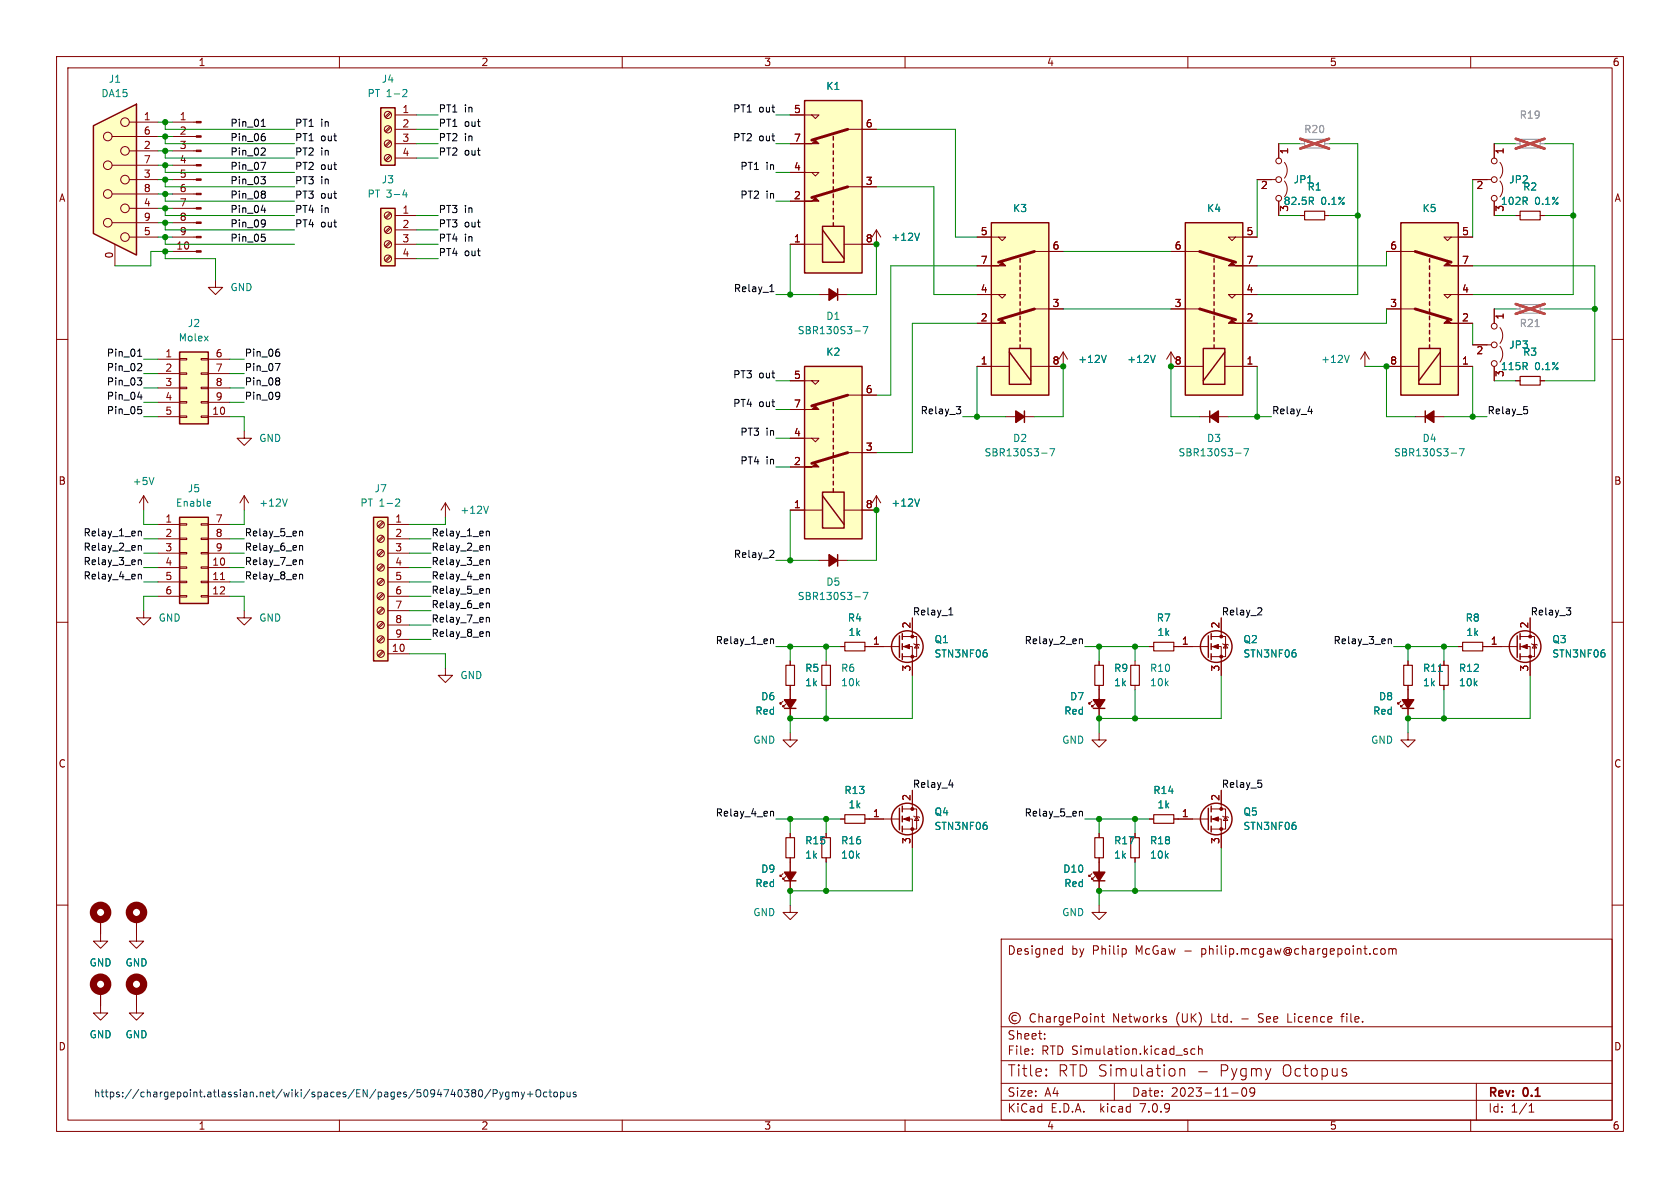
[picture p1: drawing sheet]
<svg xmlns="http://www.w3.org/2000/svg" width="297mm" height="210mm" viewBox="0 0 297 210" stroke-linecap="round" stroke-linejoin="round" font-family="sans-serif">
<g fill="none" stroke="#840000" stroke-width=".18">
<path d="M10 10h277v190h-277zM12 12h273v186h-273zM60 10v2M68.9 19.8l-.8 .9M69.1 20l-.9 .8M110 10v2M160 10v2M210 10v2M260 10v2M30.5 31.8h4.2M30.5 39.4h4.2M30.5 36.8h4.2"/>
<path d="M30.5 34.3h4.2M30.5 29.2h4.2M30.5 26.7h4.2M30.5 24.1h4.2M30.5 21.6h4.2M68.9 27.4l-.8 .9M68.9 24.9l-.8 .8M68.9 22.4l-.8 .8M68.9 37.6l-.8 .8M69.1 27.6l-.9 .8M69.1 25.1l-.9 .8M69.1 22.5l-.9 .9"/>
<path d="M69.1 37.8l-.9 .8M69.8 38.1h3.9M69.8 20.3h3.9M69.8 22.9h3.9M69.8 25.4h3.9M69.8 27.9h3.9M139.7 30.5h5.1l-.7 .6-.6-.6M139.7 20.3h5.1l-.7 .7-.6-.7M139.7 25.4h2.5M139.7 35.6h2.5M149.9 22.9h5M149.9 33h5"/>
<path d="M222.2 31.8h3.4M226.1 25.4v2.5M226.1 35.6v2.5M227.1 28.7a2.26 2.26 0 0 1 0 2.8M227.1 32a2.26 2.26 0 0 1 0 2.8M229.9 38.1h.7M234.2 38.1h.7M260.3 31.8h3.4M264.2 25.4v2.5M264.2 35.6v2.5M265.2 28.7a2.27 2.27 0 0 1 0 2.8M265.2 32a2.27 2.27 0 0 1 0 2.8"/>
<path d="M268 38.1h.7M272.3 38.1h.7M10 60h2M30.5 44.5h4.2M30.5 41.9h4.2M38.1 49.5v1.3h1.3l-1.3 1.3-1.3-1.3h1.3M68.9 45.2l-.8 .9M68.9 42.7l-.8 .8M68.9 40.1l-.8 .9M69.1 45.4l-.9 .8M69.1 42.8l-.9 .9M69.1 40.3l-.9 .8"/>
<path d="M69.8 40.6h3.9M69.8 43.2h3.9M69.8 45.7h3.9M139.7 43.2h5.7M144.8 52.1h5.1M149.2 43.2h5.7M172.7 52.1h5.1l-.6 .6-.7-.6M172.7 41.9h5.1l-.6 .6-.7-.6M172.7 57.2h2.6M172.7 47h2.6M182.9 54.6h5.1M182.9 44.5h5.1"/>
<path d="M207 54.6h5.1M207 44.5h5.1M218.4 52.1l-.6 .6-.6-.6h5M218.4 41.9l-.6 .6-.6-.6h5M219.7 57.2h2.5M219.7 47h2.5M245.1 54.6h5.1M245.1 44.5h5.1M256.5 52.1l-.6 .6-.6-.6h5M256.5 41.9l-.6 .6-.6-.6h5M257.8 57.2h2.5M257.8 47h2.5"/>
<path d="M264.2 54.6v2.6M265.2 57.9a2.27 2.27 0 0 1 0 2.8M285 60h2M27.9 73.7h3.8M27.9 63.5h3.8M27.9 66h3.8M27.9 68.6h3.8M27.9 71.1h3.8M31.7 73.5h1.3v.3h-1.3zM31.7 71h1.3v.2h-1.3zM31.7 68.5h1.3v.2h-1.3zM31.7 65.9h1.3v.3h-1.3z"/>
<path d="M31.7 63.4h1.3v.2h-1.3zM35.6 73.5h1.2v.3h-1.2zM35.6 71h1.2v.2h-1.2zM35.6 68.5h1.2v.2h-1.2zM35.6 65.9h1.2v.3h-1.2zM35.6 63.4h1.2v.2h-1.2zM36.8 73.7h3.8M36.8 63.5h3.8M36.8 66h3.8M36.8 68.6h3.8M36.8 71.1h3.8M43.2 76.2v1.3h1.2l-1.2 1.2-1.3-1.2h1.3"/>
<path d="M139.7 77.5h5.1l-.7 .6-.6-.6M139.7 67.3h5.1l-.7 .6-.6-.6M139.7 72.4h2.5M149.9 69.9h5M172.7 64.8h5.7M177.8 73.7h5.1M188 62.2v2.6h-5.8M188 62.2l.7 1.3M188 62.2l-.8 1.3M207 62.2l.8 1.3M207 62.2v2.6h5.7M207 62.2l-.8 1.3"/>
<path d="M212.1 73.7h5.1M216.5 64.8h5.7M241.3 62.2l-.8 1.3M241.3 62.2v2.6M241.3 62.2l.8 1.3M245.1 64.8h5.7M250.2 73.7h5.1M254.6 64.8h5.7M260.3 61h3.4M264.2 64.8v2.5M265.2 61.2a2.27 2.27 0 0 1 0 2.8M268 67.3h.7"/>
<path d="M272.3 67.3h.7M25.4 87.6l-.8 1.3M25.4 87.6v2.6M25.4 87.6l.8 1.3M27.9 92.7h3.8M27.9 95.3h3.8M27.9 97.8h3.8M31.7 97.7h1.3v.2h-1.3zM31.7 95.1h1.3v.3h-1.3zM31.7 92.6h1.3v.2h-1.3zM35.6 97.7h1.2v.2h-1.2zM35.6 95.1h1.2v.3h-1.2z"/>
<path d="M35.6 92.6h1.2v.2h-1.2zM36.8 92.7h3.8M36.8 95.3h3.8M36.8 97.8h3.8M43.2 87.6l.7 1.3M43.2 87.6v2.6M43.2 87.6l-.8 1.3M67.7 99.8l-.9 .9M67.7 97.3l-.9 .8M67.7 94.7l-.9 .9M67.7 92.2l-.9 .8M67.8 100l-.8 .8"/>
<path d="M67.8 97.5l-.8 .8M67.8 94.9l-.8 .9M67.8 92.4l-.8 .8M68.6 92.7h3.8M68.6 95.3h3.8M68.6 97.8h3.8M78.7 88.9l.8 1.3M78.7 88.9v2.5M78.7 88.9l-.7 1.3M139.7 90.2h5.7M139.7 82.6h2.5M144.8 99.1h5.1"/>
<path d="M149.9 80h5M154.9 87.6l.8 1.3M154.9 87.6v2.6h-5.7M154.9 87.6l-.7 1.3M10 110h2M25.4 108v1.2h1.3l-1.3 1.3-1.3-1.3h1.3M27.9 100.3h3.8M27.9 102.9h3.8M27.9 105.4h3.8M31.7 105.3h1.3v.2h-1.3zM31.7 102.7h1.3v.3h-1.3zM31.7 100.2h1.3v.3h-1.3z"/>
<path d="M35.6 105.3h1.2v.2h-1.2zM35.6 102.7h1.2v.3h-1.2zM35.6 100.2h1.2v.3h-1.2zM36.8 100.3h3.8M36.8 102.9h3.8M36.8 105.4h3.8M39 102.5h.7M43.2 108v1.2h1.2l-1.2 1.3-1.3-1.3h1.3M67.7 115.1l-.9 .8M67.7 112.5l-.9 .9M67.7 110l-.9 .8M67.7 107.4l-.9 .9"/>
<path d="M67.7 104.9l-.9 .8M67.7 102.4l-.9 .8M67.8 115.2l-.8 .9M67.8 112.7l-.8 .8M67.8 110.2l-.8 .8M67.8 107.6l-.8 .9M67.8 105.1l-.8 .8M67.8 102.5l-.8 .9M68.6 100.3h3.8M68.6 102.9h3.8M68.6 105.4h3.8M68.6 115.6h3.8"/>
<path d="M68.6 108h3.8M68.6 110.5h3.8M68.6 113h3.8M78.7 118.1v1.3h1.3l-1.3 1.3-1.2-1.3h1.2M139.7 116.8v.8M146 116.8v.8M148.6 114.3h.8M152.9 114.3h6.1M159.5 114.3h1.8v5.1M159.5 112.5h2.6v3.6h-2.6M161.3 109.2v3.3M161.5 113.8l.2 .1h.7l.2 .1"/>
<path d="M162.1 113.9l.3 .7h-.7zM194.3 116.8v.8M200.7 116.8v.8M203.2 114.3h.8M207.5 114.3h6.1M214.1 114.3h1.8v5.1M214.1 112.5h2.6v3.6h-2.6M215.9 109.2v3.3M216.2 113.8l.1 .1h.7l.2 .1M216.7 113.9l.3 .7h-.7zM248.9 116.8v.8M255.3 116.8v.8"/>
<path d="M257.8 114.3h.8M262.1 114.3h6.1M268.7 114.3h1.8v5.1M268.7 112.5h2.6v3.6h-2.6M270.5 109.2v3.3M270.8 113.8l.1 .1h.8l.1 .1M271.3 113.9l.4 .7h-.8zM285 110h2M138.4 124l-.5 .5v-.3v.3h.3M138.9 124.5l-.5 .5v-.3v.3h.3M139.7 129.5v1.3h1.3l-1.3 1.3-1.3-1.3h1.3M139.7 121.2v5.8"/>
<path d="M146 121.2v.7M161.3 139.7v3.3M193 124l-.5 .5v-.3v.3h.3M193.5 124.5l-.5 .5v-.3v.3h.3M194.3 129.5v1.3h1.3l-1.3 1.3-1.3-1.3h1.3M194.3 121.2v5.8M200.7 121.2v.7M215.9 139.7v3.3M247.6 124l-.5 .5v-.3v.3h.3M248.2 124.5l-.6 .5v-.3v.3h.3M248.9 129.5v1.3h1.3l-1.3 1.3-1.3-1.3h1.3M248.9 121.2v5.8"/>
<path d="M255.3 121.2v.7M10 160h2M138.4 154.4l-.5 .5v-.2v.2h.3M138.9 154.9l-.5 .5v-.2v.2h.3M139.7 147.3v.8M139.7 151.6v5.9M146 147.3v.8M146 151.6v.8M148.6 144.8h.8M152.9 144.8h6.1M159.5 144.8h1.8v5.1M159.5 143h2.6v3.6h-2.6"/>
<path d="M161.5 144.3l.2 .1h.7l.2 .1M162.1 144.4l.3 .6h-.7zM193 154.4l-.5 .5v-.2v.2h.3M193.5 154.9l-.5 .5v-.2v.2h.3M194.3 147.3v.8M194.3 151.6v5.9M200.7 147.3v.8M200.7 151.6v.8M203.2 144.8h.8M207.5 144.8h6.1M214.1 144.8h1.8v5.1M214.1 143h2.6v3.6h-2.6"/>
<path d="M216.2 144.3l.1 .1h.7l.2 .1M216.7 144.4l.3 .6h-.7zM285 160h2M17.8 162.6v3.8h1.2l-1.2 1.2-1.3-1.2h1.3M17.8 175.3v3.8h1.2l-1.2 1.2-1.3-1.2h1.3M24.1 162.6v3.8h1.3l-1.3 1.2-1.2-1.2h1.2M24.1 175.3v3.8h1.3l-1.3 1.2-1.2-1.2h1.2M139.7 160v1.3h1.3l-1.3 1.3-1.3-1.3h1.3M177 166h108v32h-108zM179.7 179.6a.52 .52 0 0 0-.8 .4 .52 .52 0 0 0 .8 .4M183 179.3a.6 .6 0 0 0-.7 0 .6 .6 0 0 0-.2 .8 .56 .56 0 0 0 .3 .5 .56 .56 0 0 0 .6 0M183.7 179.2v1.5"/>
<path d="M183.7 179.8l.2-.1 .3 .1 .1 .9M185 179.8h.6l.1 .9M186.4 179.7v1M186.8 179.7l-.3 .1-.1 .2M187.4 167.7l.4 .1M187.8 167.2v1.5M187.8 168.6l-.4 .1M188 179.8l-.5-.1-.3 .3v.4l.2 .2h.6M188 179.7v1.2l-.3 .3-.4-.1M190 180l.7-.1 .1-.2-.1-.4-.2-.1h-.5v1.5M191.5 179.8l.4-.1 .3 .3v.4l-.3 .3-.4-.1-.1-.2v-.4zM192.8 179.2v.1"/>
<path d="M192.8 179.7v1M193.5 179.8l.2-.1 .4 .1 .1 .9M193.5 179.7v1M194.3 160v1.3h1.3l-1.3 1.3-1.3-1.3h1.3M194.7 179.7h.5M194.9 179.2v1.3l.3 .2M198.8 167.7l.3 .3v.4l-.3 .3M206 179.7l.2 .1M227.7 179.2v1.5h.7M237 179.7h.6M237.5 179.2l-.3 .2v1.3M243 168.6h.5"/>
<path d="M243 167.8h.5M244.2 167.8l.4-.1 .3 .3v.4l-.3 .3-.4-.1-.1-.2v-.4zM245.5 167.8l.5-.1 .2 .2M245.5 167.7v1M246.2 167.9l.2-.2 .3 .1 .1 .9M246.2 167.9v.8M60 198v2M110 198v2M160 198v2M177 194.5h108M177 191.5h108M177 187.5h108"/>
<path d="M177 181.5h108M182.5 186.3v.1M182.5 185.5v.1M184.7 183.6v.1M184.7 182.8v.1M185 190l.1 .1-.1 .1M185 190l-.1 .1 .1 .1M185 189v.2M185 190v.2M185 189l.1 .1-.1 .1M185 189l-.1 .1 .1 .1M185.7 180.1h-.5a.29 .29 0 0 0-.2 .3 .29 .29 0 0 0 .2 .3l.5-.1"/>
<path d="M188.6 180.2l.7-.1-.1-.3-.4-.1-.2 .2 .1 .7h.5M197 191.5v3M206 180.2l.2 .2-.2 .3M208.6 188.9v1.3M208.6 189.1a.5 .5 0 0 1 .8 .1v1M209.7 185.9l.3 .2-.3 .3M209.7 185.4l.2 .1M210 198v2M211.2 185.5l-.4-.1-.3 .3v.4l.2 .2h.5M211.9 185.5l.2-.1 .4 .1v.9M211.9 184.9v1.5M211.9 189.5h1.5"/>
<path d="M217.7 193.2h1.2M219.7 192.4l.2-.1a.81 .81 0 0 1 .6 .6 .81 .81 0 0 1-.3 .8l-.2 .1a.81 .81 0 0 1-.3-1.4zM221.8 192.9l-.3 .3h-.3l-.2-.3 .1-.5 .4-.1 .2 .1a.99 .99 0 0 1-.3 1.4h-.3M237.8 189.6l.3 .2-.1 .3-.2 .1M237.8 188.9l.2 .1M260 198v2M261 191.5v6.5M270.3 196.6h.9M270.3 195.5l.4-.4v1.5"/>
<circle cx="68.6" cy="22.9" r=".63"/>
<circle cx="68.6" cy="20.3" r=".63"/>
<circle cx="68.6" cy="38.1" r=".63"/>
<circle cx="68.6" cy="25.4" r=".63"/>
<circle cx="68.6" cy="27.9" r=".63"/>
<circle cx="226.1" cy="28.4" r=".51"/>
<circle cx="226.1" cy="35.1" r=".51"/>
<circle cx="226.1" cy="31.8" r=".51"/>
<circle cx="264.2" cy="28.4" r=".51"/>
<circle cx="264.2" cy="35.1" r=".51"/>
<circle cx="264.2" cy="31.8" r=".51"/>
<circle cx="68.6" cy="43.2" r=".63"/>
<circle cx="68.6" cy="45.7" r=".63"/>
<circle cx="68.6" cy="40.6" r=".63"/>
<circle cx="264.2" cy="57.7" r=".51"/>
<circle cx="264.2" cy="61" r=".51"/>
<circle cx="264.2" cy="64.3" r=".51"/>
<circle cx="67.3" cy="92.7" r=".63"/>
<circle cx="67.3" cy="97.8" r=".63"/>
<circle cx="67.3" cy="95.2" r=".63"/>
<circle cx="67.3" cy="113" r=".63"/>
<circle cx="67.3" cy="107.9" r=".63"/>
<circle cx="67.3" cy="110.5" r=".63"/>
<circle cx="67.3" cy="115.6" r=".63"/>
<circle cx="67.3" cy="102.9" r=".63"/>
<circle cx="67.3" cy="105.4" r=".63"/>
<circle cx="67.3" cy="100.3" r=".63"/>
<circle cx="179.4" cy="180" r="1"/>
</g>
<g fill="none" stroke="#840000" stroke-width=".25">
<path d="M67.3 19.1h2.5v10.1h-2.5zM142.2 17.8h10.2v30.5h-10.2zM67.3 36.8h2.5v10.2h-2.5zM147.3 24.1v.7M147.3 25.4v.6M147.3 26.7v.6M147.3 27.9v.7M147.3 29.2v.6M147.3 30.5v.6M147.3 31.8v.6M147.3 33v.7M147.3 34.3v.6"/>
<path d="M147.3 35.6v.6M147.3 36.8v.7M147.3 38.1v.6M147.3 39.4v.6M175.3 39.4h10.1v30.5h-10.1zM209.5 39.4h10.2v30.5h-10.2zM247.6 39.4h10.2v30.5h-10.2zM145.4 40h3.8v6.4h-3.8zM145.4 40.6l3.8 5.1M148.1 51.1v2M180.3 45.7v.7M180.3 47v.6"/>
<path d="M180.3 48.3v.6M180.3 49.5v.7M180.3 50.8v.6M180.3 52.1v.6M180.3 53.3v.7M180.3 54.6v.6M180.3 55.9v.6M180.3 57.2v.6M180.3 58.4v.7M180.3 59.7v.6M214.6 45.7v.7M214.6 47v.6"/>
<path d="M214.6 48.3v.6M214.6 49.5v.7M214.6 50.8v.6M214.6 52.1v.6M214.6 53.3v.7M214.6 54.6v.6M214.6 55.9v.6M214.6 57.2v.6M214.6 58.4v.7M214.6 59.7v.6M252.7 45.7v.7M252.7 47v.6"/>
<path d="M252.7 48.3v.6M252.7 49.5v.7M252.7 50.8v.6M252.7 52.1v.6M252.7 53.3v.7M252.7 54.6v.6M252.7 55.9v.6M252.7 57.2v.6M252.7 58.4v.7M252.7 59.7v.6M31.7 62.2h5.1v12.7h-5.1zM142.2 64.8h10.2v30.5h-10.2z"/>
<path d="M147.3 71.1v.7M147.3 72.4v.6M147.3 73.7v.6M147.3 74.9v.7M147.3 76.2v.6M147.3 77.5v.6M147.3 78.7v.7M178.4 61.6h3.8v6.3h-3.8zM178.4 62.2l3.8 5.1M180.3 61v.6M181.1 72.6v2.1M212.7 61.6h3.8v6.3h-3.8z"/>
<path d="M213.9 72.6v2.1M214.6 61v.6M216.5 62.2l-3.8 5.1M250.8 61.6h3.8v6.3h-3.8zM252 72.6v2.1M252.7 61v.6M254.6 62.2l-3.8 5.1M31.7 91.4h5.1v15.3h-5.1zM66 91.4h2.6v25.4h-2.6zM145.4 87h3.8v6.3h-3.8zM145.4 87.6l3.8 5.1M147.3 80v.6"/>
<path d="M147.3 81.3v.6M147.3 82.6v.6M147.3 83.8v.7M147.3 85.1v.6M147.3 86.4v.6M148.1 98v2.1M159 112.4v3.8M159.5 112v1M159.5 113.8v1M159.5 115.6v1M213.6 112.4v3.8M214.1 112v1"/>
<path d="M214.1 113.8v1M214.1 115.6v1M268.2 112.4v3.8M268.7 112v1M268.7 113.8v1M268.7 115.6v1M138.7 125.2h2M193.3 125.2h2M247.9 125.2h2M138.7 155.7h2M159 142.9v3.8M159.5 142.5v1"/>
<path d="M159.5 144.3v1M159.5 146.1v1M193.3 155.7h2M213.6 142.9v3.8M214.1 142.5v1M214.1 144.3v1M214.1 146.1v1"/>
<circle cx="160.4" cy="114.3" r="2.79"/>
<circle cx="215" cy="114.3" r="2.79"/>
<circle cx="269.6" cy="114.3" r="2.79"/>
<circle cx="160.4" cy="144.8" r="2.79"/>
<circle cx="215" cy="144.8" r="2.79"/>
</g>
<g fill="#840000" stroke="#840000" stroke-width=".25">
<path d="M146.6 98l1.5 1.1-1.5 1z"/>
<path d="M138.7 123.7h2l-1 1.5z"/>
<path d="M252 73.7l1.5-1.1v2.1z"/>
<path d="M247.9 123.7h2l-1 1.5z"/>
<path d="M193.3 154.2h2l-1 1.5z"/>
<path d="M193.3 123.7h2l-1 1.5z"/>
<path d="M213.9 73.7l1.5-1.1v2.1z"/>
<path d="M179.6 72.6l1.5 1.1-1.5 1z"/>
<path d="M138.7 154.2h2l-1 1.5z"/>
<path d="M146.6 51.1l1.5 1-1.5 1z"/>
</g>
<g fill="none" stroke="#008484" stroke-width=".18">
<path d="M71.3 15.9l.4-.1 .2 .4-.7 .9h.7M71.5 33.5l-.3 .9h.8M71.8 34v.9M231.8 35.5l.4 .6M232.1 34.9l.1 .2-.1 .4M151.1 58.5h1M152.6 57.7h.8l-.5 1.3M185.6 79.3h.8l-.5 1.3M195.6 62.8l-.5 1.3M204.2 62.8l-.4 1.3M219.9 79.3h.8l-.5 1.3M238.5 62.8l-.4 1.3"/>
<path d="M258 79.3h.8l-.5 1.3M27.2 84.4l-.4 1.3M37 88.6l.2 .3-.6 .2M37.2 89.4l-.2 .1M50.8 88.2l-.4 1.3M70 88.3l.4-.1 .3 .4-.8 .9h.8M86.4 89.5l-.5 1.2M162.6 88.2l-.5 1.3M184.1 80.1h1M218.4 80.1h1M256.5 80.1h1M151.1 105.5h1"/>
<path d="M152.6 104.7h.8l-.5 1.3M174.5 115.5v.5M229.1 115.5v.5M254.3 118.7h.7M283.7 115.5v.5M174.5 146v.5M229.1 146v.5"/>
</g>
<g fill="#ffffc2" stroke="#ffffc2" stroke-width=".18">
<path d="M31.7 91.4h5.1v15.3h-5.1z"/>
<path d="M66 91.4h2.6v25.4h-2.6z"/>
<path d="M67.3 19.1h2.5v10.1h-2.5z"/>
<path d="M209.5 39.4h10.2v30.5h-10.2z"/>
<path d="M67.3 36.8h2.5v10.2h-2.5z"/>
<path d="M142.2 17.8h10.2v30.5h-10.2z"/>
<path d="M31.7 62.2h5.1v12.7h-5.1z"/>
<path d="M247.6 39.4h10.2v30.5h-10.2z"/>
<path d="M175.3 39.4h10.1v30.5h-10.1z"/>
<path d="M142.2 64.8h10.2v30.5h-10.2z"/>
</g>
<g fill="none" stroke="#840000" stroke-width=".2">
<path d="M230.6 37.3h3.6v1.6h-3.6zM268.7 37.3h3.6v1.6h-3.6zM268.7 66.5h3.6v1.6h-3.6zM138.9 117.6h1.6v3.6h-1.6zM145.3 117.6h1.5v3.6h-1.5zM149.4 113.5h3.5v1.6h-3.5zM193.5 117.6h1.6v3.6h-1.6zM199.9 117.6h1.5v3.6h-1.5zM204 113.5h3.5v1.6h-3.5zM248.2 117.6h1.5v3.6h-1.5zM254.5 117.6h1.5v3.6h-1.5zM258.6 113.5h3.5v1.6h-3.5z"/>
<path d="M138.9 148.1h1.6v3.5h-1.6zM145.3 148.1h1.5v3.5h-1.5zM149.4 144h3.5v1.5h-3.5zM193.5 148.1h1.6v3.5h-1.6zM199.9 148.1h1.5v3.5h-1.5zM204 144h3.5v1.5h-3.5z"/>
</g>
<path d="M230.6 24.6h3.6v1.6h-3.6zM268.7 24.6h3.6v1.6h-3.6zM268.7 53.8h3.6v1.6h-3.6z" fill="none" stroke="#a1a1a1" stroke-width=".2"/>
<path d="M229.9 25.4h.7M234.2 25.4h.7M268 25.4h.7M272.3 25.4h.7M268 54.6h.7M271.4 57.7h.7M272.3 54.6h.7" fill="none" stroke="#a1a1a1" stroke-width=".18"/>
<path d="M229.9 24.5l5 1.8M234.9 24.5l-5 1.8M268 24.5l5 1.8M273 24.5l-5 1.8M268 53.7l5 1.8M273 53.7l-5 1.8" fill="none" stroke="#eb3a3d" stroke-width=".46"/>
<path d="M149.9 33l-6.4 1.9M149.9 22.9l-6.4 1.9M182.9 54.6l-6.4 1.9M182.9 44.5l-6.4 1.9M212.1 54.6l6.3 1.9M212.1 44.5l6.3 1.9M250.2 54.6l6.3 1.9M250.2 44.5l6.3 1.9M149.9 69.9l-6.4 1.9M149.9 80l-6.4 1.9" fill="none" stroke="#840000" stroke-width=".51"/>
<g fill="#840000" stroke="#840000" stroke-width=".18">
<path d="M217.2 57.2l.6-.7 .6 .7h1.3z"/>
<path d="M217.2 47l.6-.6 .6 .6h1.3z"/>
<path d="M34.7 44.3h.9v.3h-.9z"/>
<path d="M34.7 41.8h.9v.2h-.9z"/>
<path d="M34.7 39.2h.9v.3h-.9z"/>
<path d="M34.7 36.7h.9v.3h-.9z"/>
<path d="M34.7 34.2h.9v.2h-.9z"/>
<path d="M34.7 31.6h.9v.3h-.9z"/>
<path d="M34.7 29.1h.9v.2h-.9z"/>
<path d="M34.7 26.5h.9v.3h-.9z"/>
<path d="M34.7 24h.9v.3h-.9z"/>
<path d="M34.7 21.5h.9v.2h-.9z"/>
<path d="M214.4 144.8l1-.4v.8z"/>
<path d="M142.2 35.6h1.3l.6-.7 .7 .7z"/>
<path d="M142.2 25.4h1.3l.6-.6 .7 .6z"/>
<path d="M255.3 57.2l.6-.7 .6 .7h1.3z"/>
<path d="M255.3 47l.6-.6 .6 .6h1.3z"/>
<path d="M159.8 144.8l1-.4v.8z"/>
<path d="M159.8 114.3l1-.4v.8z"/>
<path d="M269 114.3l1-.4v.8z"/>
<path d="M214.4 114.3l1-.4v.8z"/>
<path d="M175.3 57.2h1.2l.7-.7 .6 .7z"/>
<path d="M175.3 47h1.2l.7-.6 .6 .6z"/>
<path d="M142.2 82.6h1.3l.6-.7 .7 .7z"/>
<path d="M142.2 72.4h1.3l.6-.6 .7 .6z"/>
<circle cx="215.9" cy="146.6" r=".25"/>
<circle cx="215.9" cy="143" r=".25"/>
<circle cx="161.3" cy="146.6" r=".25"/>
<circle cx="161.3" cy="143" r=".25"/>
<circle cx="161.3" cy="116.1" r=".25"/>
<circle cx="161.3" cy="112.5" r=".25"/>
<circle cx="270.5" cy="116.1" r=".25"/>
<circle cx="270.5" cy="112.5" r=".25"/>
<circle cx="215.9" cy="116.1" r=".25"/>
<circle cx="215.9" cy="112.5" r=".25"/>
</g>
<g fill="none" stroke="#840000" stroke-width="1.3">
<circle cx="17.8" cy="174" r="1.27"/>
<circle cx="17.8" cy="161.3" r="1.27"/>
<circle cx="24.1" cy="161.3" r="1.27"/>
<circle cx="24.1" cy="174" r="1.27"/>
</g>
<path d="M16.5 22.2l7.6-3.8v26.7l-7.6-3.8z" fill="#ffffc2"/>
<g fill="none" stroke="#840000" stroke-width=".18">
<path d="M19.8 39.4h8.1M19.8 34.3h8.1M19.8 29.2h8.1M19.8 24.1h8.1M22.9 36.8h5M22.9 31.8h5M22.9 26.7h5M22.9 21.6h5M139.7 35.6h2.5M139.7 30.5h2.5M139.7 20.3h2.5M139.7 25.4h2.5"/>
<path d="M152.4 33h2.5M152.4 22.9h2.5M222.2 31.8h2.6M226.1 25.4v2.5M226.1 35.6v2.5M229.9 38.1h.7M234.2 38.1h.7M260.3 31.8h2.6M264.2 25.4v2.5M264.2 35.6v2.5M268 38.1h.7M272.3 38.1h.7"/>
<path d="M20.3 43.2v3.8M22.9 41.9h5M139.7 43.2h2.5M154.9 40.6l.8 1.3M154.9 40.6v2.6h-2.5M154.9 40.6l-.7 1.3M172.7 41.9h2.6M172.7 57.2h2.6M172.7 52.1h2.6M172.7 47h2.6M185.4 54.6h2.6M185.4 44.5h2.6"/>
<path d="M207 54.6h2.5M207 44.5h2.5M219.7 41.9h2.5M219.7 57.2h2.5M219.7 52.1h2.5M219.7 47h2.5M245.1 54.6h2.5M245.1 44.5h2.5M257.8 41.9h2.5M257.8 57.2h2.5M257.8 52.1h2.5M257.8 47h2.5"/>
<path d="M264.2 54.6v2.6M139.7 77.5h2.5M139.7 67.3h2.5M139.7 72.4h2.5M152.4 69.9h2.5M172.7 64.8h2.6M185.4 64.8h2.6M207 64.8h2.5M219.7 64.8h2.5M245.1 64.8h2.5M257.8 64.8h2.5M260.3 61h2.6"/>
<path d="M264.2 64.8v2.5M268 67.3h.7M272.3 67.3h.7M139.7 90.2h2.5M139.7 82.6h2.5M152.4 90.2h2.5M152.4 80h2.5M139.7 116.8v.8M148.6 114.3h.8M152.9 114.3h3.3M161.3 109.2v2.6M161.3 116.8v2.6"/>
<path d="M194.3 116.8v.8M203.2 114.3h.8M207.5 114.3h3.3M215.9 109.2v2.6M215.9 116.8v2.6M248.9 116.8v.8M255.3 116.8v.8M257.8 114.3h.8M262.1 114.3h3.3M270.5 109.2v2.6M270.5 116.8v2.6M139.7 121.2v2.5"/>
<path d="M139.7 125.2v1.8M161.3 139.7v2.5M194.3 121.2v2.5M194.3 125.2v1.8M215.9 139.7v2.5M248.9 121.2v2.5M248.9 125.2v1.8M255.3 121.2v.7M139.7 147.3v.8M139.7 151.6v2.6M139.7 155.7v1.8M146 147.3v.8"/>
<path d="M146 151.6v.8M148.6 144.8h.8M152.9 144.8h3.3M161.3 147.3v2.6M194.3 147.3v.8M194.3 151.6v2.6M194.3 155.7v1.8M200.7 147.3v.8M200.7 151.6v.8M203.2 144.8h.8M207.5 144.8h3.3M215.9 147.3v2.6"/>
<path d="M17.8 162.6v2.5M17.8 175.3v2.5M24.1 162.6v2.5M24.1 175.3v2.5"/>
<circle cx="19" cy="29.2" r=".76"/>
<circle cx="19" cy="24.1" r=".76"/>
<circle cx="19" cy="34.3" r=".76"/>
<circle cx="19" cy="39.4" r=".76"/>
<circle cx="22.1" cy="31.7" r=".76"/>
<circle cx="22.1" cy="21.6" r=".76"/>
<circle cx="22.1" cy="26.7" r=".76"/>
<circle cx="22.1" cy="36.8" r=".76"/>
<circle cx="22.1" cy="41.9" r=".76"/>
</g>
<path d="M16.5 22.2l7.6-3.8v26.7l-7.6-3.8z" fill="none" stroke="#840000" stroke-width=".25"/>
<path d="M231.8 35.5l.4 .6M232.1 34.9l.1 .2-.1 .4M162.6 41.2l-.5 1.3M195.6 62.8l-.5 1.3M204.2 62.8l-.4 1.3M162.6 88.2l-.5 1.3M174.5 115.5v.5M229.1 115.5v.5M254.3 118.7h.7M283.7 115.5v.5M174.5 146v.5M229.1 146v.5" fill="none" stroke="#008484" stroke-width=".18"/>
<g fill="none" stroke="#000" stroke-width=".18">
<path d="M46.1 31.2h.8l-.4 .5M46.1 28.7h.9l-.6 1.3M46.2 22.3h.7M46.2 37.2h.8M46.3 21.4l.2-.3v1.2M46.5 23.6h.3M46.7 31.7l.2 .3v.3l-.2 .2M46.7 24.1l.2 .2v.3l-.2 .3M46.7 26.2l.2 .2-.1 .3-.7 .7h.8M46.7 33.8l.2 .2-.2 .3 .2 .3v.2l-.2 .2M46.7 38.9l.1 .1a1.03 1.03 0 0 1-.1 1.1M46.8 36.7v.9"/>
<path d="M46.9 39.4l-.2 .2M46.2 41.4h.6M46.7 41.9l.2 .2v.3l-.2 .3M136.1 51.6h.7M136.3 50.5l.2-.2v1.3M24.3 66.8h.8l-.5 .5M24.3 63h.8M24.3 70.2h.8M24.4 71.9h.6M24.5 62l.2-.3v1.3M24.8 64.3l.3 .2-.1 .3-.7 .7h.8M24.8 67.3l.3 .2v.3l-.3 .3"/>
<path d="M24.8 72.4l.3 .2v.3l-.3 .2M24.9 69.8v.8M48.7 64.3h.8l-.5 1.2M49.1 61.7h.2M49.2 66.8l.2 .2-.2 .3 .2 .3v.2l-.2 .3M49.2 62.2l.2 .2v.3l-.2 .3M49.2 69.3l.2 .2a1.03 1.03 0 0 1-.2 1M49.4 69.9l-.2 .2M169.1 71.9h.7l-.4 .5M169.6 72.4l.2 .2v.3l-.2 .2M231.2 72.7h.8M231.8 72.3v.8"/>
<path d="M269.4 71.9h.6M269.8 72.4l.3 .2v.3l-.3 .2M24.5 96.5h.4l.1 .8M24.5 94h.4l.1 .7M24.5 99h.4l.1 .8M53 96.5h.4l.1 .8M53 94h.4l.1 .7M53 99h.4l.1 .8M86 96.5h.5v.8M86 94h.5v.7M86 99h.5v.8M136.6 97.3l.2 .2v.3l-.8 .7h.8"/>
<path d="M24.5 101.6h.4l.1 .8M53 101.6h.4l.1 .8M86 104.1h.5v.8M86 101.6h.5v.8M86 106.7h.5v.7M86 109.2h.5v.8M86 111.7h.5v.8M136.3 113h.4l.1 .8M167.7 108.7h.8M168 107.6l.1-.2v1.3M190.9 113h.4l.1 .8M222.8 107.4l.3 .3-.1 .3-.7 .7h.8"/>
<path d="M245.5 113h.4l.1 .8M276.9 107.4h.8l-.4 .5M277.4 107.9l.3 .3v.3l-.3 .2M167.7 138.8h.8M168.3 138.3v.9M222.4 137.9h.6M222.8 138.4l.3 .2v.3l-.3 .3M136.3 143.5h.4l.1 .8M190.9 143.5h.4l.1 .8"/>
</g>
<g fill="none" stroke="#0000c2" stroke-width=".18">
<path d="M83.6 192.6h.3l.2 .3-.2 .3M83.6 193.2h.3M83.9 193.2l.1 .1 .1 .4-.1 .1-.4 .1M84.7 192.7l.2-.1a.68 .68 0 0 1 .4 .7 .68 .68 0 0 1-.4 .6l-.2-.1-.1-.4zM86.8 192.6l-1.1 1.6M87.2 193.3l.6-.1 .1-.2v-.3l-.7-.1v1.3M88.3 193l.3 .9M88.6 193.9l-.3 .4M88.9 193l-.3 .9M90 193.1l-.4-.1-.2 .3 .1 .5h.5M90 193v1.1l-.3 .2h-.3M90.6 193.2l.3-.2 .2 .2"/>
<path d="M90.6 193v.9M91.1 193.2l.2-.2 .3 .1 .1 .8M91.1 193.2v.7M92.1 193l.3 .9M92.4 193.9l-.3 .4M92.7 193l-.3 .9M93.2 193.4h1M93.7 192.9v1M94.9 192.7l.1-.1a.43 .43 0 0 1 .6 .4v.5a.42 .42 0 0 1-.4 .4 .42 .42 0 0 1-.5-.4v-.5zM96.7 193.1l-.4-.1-.2 .3 .1 .5h.5M97 193h.5M97.2 192.6v1.1l.3 .2"/>
<path d="M98 193.1l.3-.1 .3 .3v.4l-.3 .2-.3-.1-.1-.1zM99.1 193.1l.4-.1 .2 .3-.1 .5h-.5M99.1 193v1.3M100.2 193l.1 .8 .3 .1 .2-.1M100.8 193v.9M101.8 193.1l-.3-.1-.2 .2 .1 .2 .4 .1v.3h-.5"/>
</g>
<g fill="none" stroke="#008400" stroke-width=".18">
<path d="M27.9 39.4h2.6M27.9 31.8h2.6M27.9 29.2h2.6M27.9 26.7h2.6M27.9 34.3h2.6M27.9 36.8h2.6M27.9 24.1h2.6M27.9 21.6h2.6M29.2 21.6v1.3h22.9M29.2 24.1v1.3h22.9M29.2 26.7v1.2h22.9M29.2 29.2v1.3h22.9"/>
<path d="M29.2 31.8v1.2h22.9M29.2 34.3v1.3h22.9M29.2 36.8v1.3h22.9M29.2 39.4v1.2h22.9M73.7 20.3h3.8M73.7 25.4h3.8M73.7 22.9h3.8M73.7 38.1h3.8M73.7 27.9h3.8M137.2 20.3h2.5M137.2 30.5h2.5M137.2 25.4h2.5"/>
<path d="M137.2 35.6h2.5M154.9 33h10.2v19.1h7.6M154.9 22.9h14v19h3.8M222.2 31.8v10.1M226.1 25.4h3.8M226.1 38.1h3.8M234.9 25.4h5.1v26.7h-17.8M234.9 38.1h5.1M260.3 31.8v10.1M264.2 25.4h3.8M264.2 38.1h3.8M273 25.4h5.1v26.7h-17.8"/>
<path d="M273 38.1h5.1M27.9 41.9h2.6M29.2 41.9v1.3h22.9M29.2 44.5v1.2h8.9v3.8M30.5 44.5h-3.8v2.5h-6.4M73.7 40.6h3.8M73.7 43.2h3.8M73.7 45.7h3.8M137.2 52.1h7.6M139.7 43.2v8.9M154.9 43.2v8.9h-5M172.7 57.2h-11.4v22.8h-6.4"/>
<path d="M172.7 47h-15.2v22.9h-2.6M188 44.5h19M188 54.6h19M245.1 44.5v2.5h-22.9M245.1 54.6v2.6h-22.9M260.3 57.2v3.8M260.3 47h21.6v20.3h-8.9M264.2 54.6h3.8M273 54.6h8.9M25.4 73.7h2.5M25.4 63.5h2.5M25.4 66h2.5"/>
<path d="M25.4 68.6h2.5M25.4 71.1h2.5M40.6 73.7h2.6v2.5M40.6 63.5h2.6M40.6 66h2.6M40.6 68.6h2.6M40.6 71.1h2.6M137.2 77.5h2.5M137.2 72.4h2.5M137.2 67.3h2.5M170.2 73.7h7.6M172.7 64.8v8.9"/>
<path d="M188 64.8v8.9h-5.1M207 64.8v8.9h5.1M217.2 73.7h7.6M222.2 64.8v8.9M241.3 64.8h3.8v8.9h5.1M255.3 73.7h7.6M260.3 64.8v8.9M264.2 67.3h3.8M25.4 90.2v2.5h2.5M25.4 97.8h2.5M25.4 95.3h2.5M40.6 97.8h2.6"/>
<path d="M40.6 95.3h2.6M43.2 90.2v2.5h-2.6M72.4 97.8h3.8M72.4 95.3h3.8M78.7 91.4v1.3h-6.3M137.2 99.1h7.6M137.2 82.6h2.5M139.7 90.2v8.9M154.9 90.2v8.9h-5M25.4 100.3h2.5M25.4 102.9h2.5M27.9 105.4h-2.5v2.6"/>
<path d="M40.6 100.3h2.6M40.6 102.9h2.6M40.6 105.4h2.6v2.6M72.4 100.3h3.8M72.4 113h3.8M72.4 115.6h6.3v2.5M72.4 110.5h3.8M72.4 108h3.8M72.4 102.9h3.8M72.4 105.4h3.8M137.2 114.3h11.4M139.7 114.3v2.5"/>
<path d="M146 114.3v2.5M161.3 119.4v7.6h-21.6v2.5M191.8 114.3h11.4M194.3 114.3v2.5M200.7 114.3v2.5M215.9 119.4v7.6h-21.6v2.5M246.4 114.3h11.4M248.9 114.3v2.5M255.3 114.3v2.5M270.5 119.4v7.6h-21.6v2.5M146 121.9v5.1M200.7 121.9v5.1"/>
<path d="M255.3 121.9v5.1M137.2 144.8h11.4M139.7 144.8v2.5M146 144.8v2.5M146 152.4v5.1M161.3 149.9v7.6h-21.6v2.5M191.8 144.8h11.4M194.3 144.8v2.5M200.7 144.8v2.5M200.7 152.4v5.1M215.9 149.9v7.6h-21.6v2.5"/>
</g>
<path d="M229.9 25.4h.7M234.2 25.4h.7M268 25.4h.7M272.3 25.4h.7M268 54.6h.7M271.4 57.7h.7M272.3 54.6h.7" fill="none" stroke="#a1a1a1" stroke-width=".18"/>
<path d="M229.9 24.5l5 1.8M234.9 24.5l-5 1.8M268 24.5l5 1.8M273 24.5l-5 1.8M268 53.7l5 1.8M273 53.7l-5 1.8" fill="none" stroke="#eb3a3d" stroke-width=".46"/>
<g fill="#008400" stroke="#008400" stroke-width=".18">
<circle cx="29.2" cy="44.5" r=".46"/>
<circle cx="29.2" cy="21.6" r=".46"/>
<circle cx="29.2" cy="34.3" r=".46"/>
<circle cx="29.2" cy="36.8" r=".46"/>
<circle cx="29.2" cy="41.9" r=".46"/>
<circle cx="29.2" cy="39.4" r=".46"/>
<circle cx="29.2" cy="26.7" r=".46"/>
<circle cx="29.2" cy="24.1" r=".46"/>
<circle cx="29.2" cy="29.2" r=".46"/>
<circle cx="29.2" cy="31.8" r=".46"/>
<circle cx="154.9" cy="90.2" r=".46"/>
<circle cx="139.7" cy="99.1" r=".46"/>
<circle cx="248.9" cy="114.3" r=".46"/>
<circle cx="255.3" cy="114.3" r=".46"/>
<circle cx="260.3" cy="73.7" r=".46"/>
<circle cx="248.9" cy="127" r=".46"/>
<circle cx="255.3" cy="127" r=".46"/>
<circle cx="222.2" cy="73.7" r=".46"/>
<circle cx="207" cy="64.8" r=".46"/>
<circle cx="200.7" cy="127" r=".46"/>
<circle cx="172.7" cy="73.7" r=".46"/>
<circle cx="139.7" cy="52.1" r=".46"/>
<circle cx="154.9" cy="43.2" r=".46"/>
<circle cx="139.7" cy="157.5" r=".46"/>
<circle cx="146" cy="157.5" r=".46"/>
<circle cx="146" cy="144.8" r=".46"/>
<circle cx="194.3" cy="127" r=".46"/>
<circle cx="278.1" cy="38.1" r=".46"/>
<circle cx="281.9" cy="54.6" r=".46"/>
<circle cx="194.3" cy="157.5" r=".46"/>
<circle cx="200.7" cy="157.5" r=".46"/>
<circle cx="200.7" cy="114.3" r=".46"/>
<circle cx="194.3" cy="114.3" r=".46"/>
<circle cx="200.7" cy="144.8" r=".46"/>
<circle cx="194.3" cy="144.8" r=".46"/>
<circle cx="245.1" cy="64.8" r=".46"/>
<circle cx="240" cy="38.1" r=".46"/>
<circle cx="188" cy="64.8" r=".46"/>
<circle cx="139.7" cy="144.8" r=".46"/>
<circle cx="139.7" cy="127" r=".46"/>
<circle cx="146" cy="114.3" r=".46"/>
<circle cx="146" cy="127" r=".46"/>
<circle cx="139.7" cy="114.3" r=".46"/>
</g>
<g font-size="2.8" fill="#840000">
<text x="178" y="190.5">Title:</text>
<text x="186.9" y="190.5">RTD Simulation</text>
<text x="215.6" y="190.5">Pygmy</text>
<text x="226.7" y="190.5">Octopus</text>
</g>
<g font-size="2.1" fill="#840000">
<text x="178" y="169">Designed</text>
<text x="189.4" y="169">by</text>
<text x="193.2" y="169">Philip</text>
<text x="200.9" y="169">McGaw</text>
<text x="209.6" y="169">-</text>
<text x="212.8" y="169">philip.mcgaw@chargepoint.com</text>
<text x="178" y="184">Sheet:</text>
<text x="196.7" y="181">Networks</text>
<text x="208" y="181">(UK)</text>
<text x="214.4" y="181">Ltd.</text>
<text x="219.9" y="181">-</text>
<text x="223" y="181">See</text>
<text x="228.3" y="181">Licence</text>
<text x="238" y="181">file.</text>
<text x="178" y="186.7">File:</text>
<text x="184.1" y="186.7">RTD Simulation.kicad_sch</text>
<text x="178" y="196.9">KiCad</text>
<text x="178" y="194.1">Size:</text>
<text x="184.7" y="194.1">A4</text>
<text x="185.7" y="196.9">E.D.A.</text>
<text x="194.6" y="196.9">kicad</text>
<text x="200" y="194.1">Date:</text>
<text x="201.8" y="196.9">7.0.9</text>
<text x="207" y="194.1">2023-11-09</text>
<text x="263" y="194.3">Rev:</text>
<text x="263" y="196.9">Id:</text>
<text x="267.1" y="196.9">1/1</text>
<text x="269.4" y="194.3">0.1</text>
</g>
<g font-size="1.8" fill="#840000">
<text x="35" y="11.9">1</text>
<text x="85" y="11.9">2</text>
<text x="135" y="11.9">3</text>
<text x="185" y="11.9">4</text>
<text x="235" y="11.9">5</text>
<text x="285" y="11.9">6</text>
<text x="25.3" y="21.3">1</text>
<text x="25.3" y="23.9">6</text>
<text x="31.7" y="21.3">1</text>
<text x="31.7" y="23.9">2</text>
<text x="71" y="20.1">1</text>
<text x="71" y="22.6">2</text>
<text x="140.3" y="20.1">5</text>
<text x="153" y="22.6">6</text>
<text x="25.3" y="26.4">2</text>
<text x="25.3" y="29">7</text>
<text x="31.7" y="26.4">3</text>
<text x="31.7" y="29">4</text>
<text x="71" y="25.1">3</text>
<text x="71" y="27.7">4</text>
<text x="140.3" y="25.1">7</text>
<text x="228" y="27.4" transform="rotate(-90 228 27.4)">1</text>
<text x="266.1" y="27.4" transform="rotate(-90 266.1 27.4)">1</text>
<text x="10.3" y="35.9">A</text>
<text x="25.3" y="31.5">3</text>
<text x="25.3" y="34">8</text>
<text x="31.7" y="31.5">5</text>
<text x="31.7" y="34">6</text>
<text x="140.3" y="35.3">2</text>
<text x="140.3" y="30.2">4</text>
<text x="153" y="32.8">3</text>
<text x="222.8" y="33.7">2</text>
<text x="260.9" y="33.7">2</text>
<text x="285.3" y="35.9">A</text>
<text x="25.3" y="36.6">4</text>
<text x="25.3" y="41.7">5</text>
<text x="25.3" y="39.1">9</text>
<text x="31.7" y="36.6">7</text>
<text x="31.7" y="39.1">8</text>
<text x="31.7" y="41.7">9</text>
<text x="71" y="37.8">1</text>
<text x="71" y="40.4">2</text>
<text x="173.3" y="41.7">5</text>
<text x="220.3" y="41.7">5</text>
<text x="258.4" y="41.7">5</text>
<text x="20.1" y="45.8" transform="rotate(-90 20.1 45.8)">0</text>
<text x="31.1" y="44.2">10</text>
<text x="71" y="42.9">3</text>
<text x="71" y="45.5">4</text>
<text x="140.3" y="42.9">1</text>
<text x="153" y="42.9">8</text>
<text x="173.3" y="46.7">7</text>
<text x="186" y="44.2">6</text>
<text x="207.6" y="44.2">6</text>
<text x="220.3" y="46.7">7</text>
<text x="245.7" y="44.2">6</text>
<text x="258.4" y="46.7">7</text>
<text x="173.3" y="51.8">4</text>
<text x="220.3" y="51.8">4</text>
<text x="258.4" y="51.8">4</text>
<text x="173.3" y="56.9">2</text>
<text x="186" y="54.4">3</text>
<text x="207.6" y="54.4">3</text>
<text x="220.3" y="56.9">2</text>
<text x="245.7" y="54.4">3</text>
<text x="258.4" y="56.9">2</text>
<text x="266.1" y="56.6" transform="rotate(-90 266.1 56.6)">1</text>
<text x="29.1" y="63.2">1</text>
<text x="29.1" y="65.8">2</text>
<text x="38" y="63.2">6</text>
<text x="38" y="65.8">7</text>
<text x="173.3" y="64.5">1</text>
<text x="186" y="64.5">8</text>
<text x="207.6" y="64.5">8</text>
<text x="220.3" y="64.5">1</text>
<text x="245.7" y="64.5">8</text>
<text x="258.4" y="64.5">1</text>
<text x="260.9" y="62.9">2</text>
<text x="29.1" y="68.3">3</text>
<text x="29.1" y="70.9">4</text>
<text x="38" y="68.3">8</text>
<text x="38" y="70.9">9</text>
<text x="140.3" y="67.1">5</text>
<text x="153" y="69.6">6</text>
<text x="266.1" y="66.7" transform="rotate(-90 266.1 66.7)">3</text>
<text x="29.1" y="73.4">5</text>
<text x="37.4" y="73.4">10</text>
<text x="140.3" y="77.2">4</text>
<text x="140.3" y="72.1">7</text>
<text x="140.3" y="82.3">2</text>
<text x="153" y="79.8">3</text>
<text x="10.3" y="85.9">B</text>
<text x="140.3" y="89.9">1</text>
<text x="153" y="89.9">8</text>
<text x="285.3" y="85.9">B</text>
<text x="29.1" y="92.5">1</text>
<text x="29.1" y="95">2</text>
<text x="38" y="92.5">7</text>
<text x="38" y="95">8</text>
<text x="69.8" y="92.5">1</text>
<text x="69.8" y="95">2</text>
<text x="29.1" y="97.5">3</text>
<text x="29.1" y="100.1">4</text>
<text x="37.4" y="100.1">10</text>
<text x="38" y="97.5">9</text>
<text x="69.8" y="97.5">3</text>
<text x="69.8" y="100.1">4</text>
<text x="29.1" y="102.6">5</text>
<text x="29.1" y="105.2">6</text>
<text x="37.4" y="102.6">11</text>
<text x="37.4" y="105.2">12</text>
<text x="69.8" y="102.6">5</text>
<text x="69.8" y="105.2">6</text>
<text x="69.8" y="107.7">7</text>
<text x="69.8" y="110.2">8</text>
<text x="69.8" y="112.8">9</text>
<text x="161" y="111.2" transform="rotate(-90 161 111.2)">2</text>
<text x="215.6" y="111.2" transform="rotate(-90 215.6 111.2)">2</text>
<text x="270.3" y="111.2" transform="rotate(-90 270.3 111.2)">2</text>
<text x="69.2" y="115.3">10</text>
<text x="154.2" y="114">1</text>
<text x="161" y="118.8" transform="rotate(-90 161 118.8)">3</text>
<text x="208.8" y="114">1</text>
<text x="215.6" y="118.8" transform="rotate(-90 215.6 118.8)">3</text>
<text x="263.5" y="114">1</text>
<text x="270.3" y="118.8" transform="rotate(-90 270.3 118.8)">3</text>
<text x="10.3" y="135.9">C</text>
<text x="285.3" y="135.9">C</text>
<text x="161" y="141.7" transform="rotate(-90 161 141.7)">2</text>
<text x="215.6" y="141.7" transform="rotate(-90 215.6 141.7)">2</text>
<text x="154.2" y="144.5">1</text>
<text x="161" y="149.3" transform="rotate(-90 161 149.3)">3</text>
<text x="208.8" y="144.5">1</text>
<text x="215.6" y="149.3" transform="rotate(-90 215.6 149.3)">3</text>
<text x="10.3" y="185.9">D</text>
<text x="285.3" y="185.9">D</text>
<text x="35" y="199.9">1</text>
<text x="85" y="199.9">2</text>
<text x="135" y="199.9">3</text>
<text x="185" y="199.9">4</text>
<text x="235" y="199.9">5</text>
<text x="285" y="199.9">6</text>
</g>
<g font-size="1.8" fill="#008484">
<text x="17.8" y="17.4">DA15</text>
<text x="19.1" y="14.8">J1</text>
<text x="64.9" y="17.4">PT 1-2</text>
<text x="67.4" y="14.8">J4</text>
<text x="146" y="16.1">K1</text>
<text x="64.9" y="35.2">PT 3-4</text>
<text x="67.4" y="32.6">J3</text>
<text x="228.6" y="32.6">JP1</text>
<text x="231.1" y="33.9">R1</text>
<text x="266.7" y="32.6">JP2</text>
<text x="269.2" y="33.9">R2</text>
<text x="179" y="37.7">K3</text>
<text x="213.3" y="37.7">K4</text>
<text x="226.8" y="36.4">82.5R</text>
<text x="228" y="37.5" transform="rotate(-90 228 37.5)">3</text>
<text x="233.5" y="36.4">0.1%</text>
<text x="251.4" y="37.7">K5</text>
<text x="265.2" y="36.4">102R</text>
<text x="266.1" y="37.5" transform="rotate(-90 266.1 37.5)">3</text>
<text x="271.3" y="36.4">0.1%</text>
<text x="157.5" y="42.8">+12V</text>
<text x="40.6" y="51.7">GND</text>
<text x="33.1" y="58">J2</text>
<text x="140.9" y="59.3">SBR130S3-7</text>
<text x="146" y="56.7">D1</text>
<text x="31.5" y="60.6">Molex</text>
<text x="146" y="63.1">K2</text>
<text x="190.5" y="64.4">+12V</text>
<text x="199.2" y="64.4">+12V</text>
<text x="233.5" y="64.4">+12V</text>
<text x="265.2" y="65.6">115R</text>
<text x="266.7" y="61.8">JP3</text>
<text x="269.2" y="63.1">R3</text>
<text x="271.3" y="65.6">0.1%</text>
<text x="45.7" y="78.3">GND</text>
<text x="173.9" y="80.9">SBR130S3-7</text>
<text x="179" y="78.3">D2</text>
<text x="208.2" y="80.9">SBR130S3-7</text>
<text x="213.3" y="78.3">D3</text>
<text x="246.3" y="80.9">SBR130S3-7</text>
<text x="251.4" y="78.3">D4</text>
<text x="23.4" y="86">+5V</text>
<text x="31" y="89.8">Enable</text>
<text x="33.1" y="87.2">J5</text>
<text x="45.7" y="89.8">+12V</text>
<text x="63.6" y="89.8">PT 1-2</text>
<text x="66.1" y="87.2">J7</text>
<text x="157.5" y="89.8">+12V</text>
<text x="81.3" y="91">+12V</text>
<text x="140.9" y="106.3">SBR130S3-7</text>
<text x="146" y="103.7">D5</text>
<text x="27.9" y="110.1">GND</text>
<text x="45.7" y="110.1">GND</text>
<text x="149.8" y="110.1">R4</text>
<text x="149.9" y="112.6">1k</text>
<text x="165.1" y="113.9">Q1</text>
<text x="204.4" y="110.1">R7</text>
<text x="204.5" y="112.6">1k</text>
<text x="219.7" y="113.9">Q2</text>
<text x="259" y="110.1">R8</text>
<text x="259.1" y="112.6">1k</text>
<text x="274.3" y="113.9">Q3</text>
<text x="142.2" y="119">R5</text>
<text x="148.6" y="119">R6</text>
<text x="165.1" y="116.4">STN3NF06</text>
<text x="196.9" y="119">R9</text>
<text x="203.2" y="119">R10</text>
<text x="219.7" y="116.4">STN3NF06</text>
<text x="251.5" y="119">R11</text>
<text x="257.8" y="119">R12</text>
<text x="274.3" y="116.4">STN3NF06</text>
<text x="81.3" y="120.2">GND</text>
<text x="134.5" y="124">D6</text>
<text x="142.2" y="121.5">1k</text>
<text x="148.6" y="121.5">10k</text>
<text x="189.1" y="124">D7</text>
<text x="196.9" y="121.5">1k</text>
<text x="203.2" y="121.5">10k</text>
<text x="243.7" y="124">D8</text>
<text x="251.5" y="121.5">1k</text>
<text x="257.8" y="121.5">10k</text>
<text x="133.1" y="131.7">GND</text>
<text x="133.4" y="126.5">Red</text>
<text x="187.7" y="131.7">GND</text>
<text x="188" y="126.5">Red</text>
<text x="242.3" y="131.7">GND</text>
<text x="242.7" y="126.5">Red</text>
<text x="149.2" y="140.6">R13</text>
<text x="149.9" y="143.1">1k</text>
<text x="203.8" y="140.6">R14</text>
<text x="204.5" y="143.1">1k</text>
<text x="142.2" y="149.5">R15</text>
<text x="148.6" y="149.5">R16</text>
<text x="165.1" y="144.4">Q4</text>
<text x="165.1" y="146.9">STN3NF06</text>
<text x="196.9" y="149.5">R17</text>
<text x="203.2" y="149.5">R18</text>
<text x="219.7" y="144.4">Q5</text>
<text x="219.7" y="146.9">STN3NF06</text>
<text x="134.5" y="154.5">D9</text>
<text x="142.2" y="152">1k</text>
<text x="148.6" y="152">10k</text>
<text x="187.9" y="154.5">D10</text>
<text x="196.9" y="152">1k</text>
<text x="203.2" y="152">10k</text>
<text x="133.4" y="157">Red</text>
<text x="188" y="157">Red</text>
<text x="133.1" y="162.2">GND</text>
<text x="187.7" y="162.2">GND</text>
<text x="15.7" y="171">GND</text>
<text x="22.1" y="171">GND</text>
<text x="15.7" y="183.7">GND</text>
<text x="22.1" y="183.7">GND</text>
</g>
<g font-size="1.8">
<text x="40.6" y="22.5">Pin_01</text>
<text x="52.1" y="22.5">PT1</text>
<text x="56.7" y="22.5">in</text>
<text x="77.5" y="20">PT1</text>
<text x="77.5" y="22.5">PT1</text>
<text x="82.1" y="20">in</text>
<text x="82.1" y="22.5">out</text>
<text x="129.5" y="20">PT1</text>
<text x="134.1" y="20">out</text>
<text x="40.6" y="25.1">Pin_06</text>
<text x="40.6" y="27.6">Pin_02</text>
<text x="52.1" y="25.1">PT1</text>
<text x="52.1" y="27.6">PT2</text>
<text x="56.7" y="25.1">out</text>
<text x="56.7" y="27.6">in</text>
<text x="77.5" y="27.6">PT2</text>
<text x="77.5" y="25.1">PT2</text>
<text x="82.1" y="27.6">out</text>
<text x="82.1" y="25.1">in</text>
<text x="129.5" y="25.1">PT2</text>
<text x="134.1" y="25.1">out</text>
<text x="40.6" y="32.7">Pin_03</text>
<text x="40.6" y="35.2">Pin_08</text>
<text x="40.6" y="30.1">Pin_07</text>
<text x="52.1" y="35.2">PT3</text>
<text x="52.1" y="32.7">PT3</text>
<text x="52.1" y="30.1">PT2</text>
<text x="56.7" y="35.2">out</text>
<text x="56.7" y="32.7">in</text>
<text x="56.7" y="30.1">out</text>
<text x="130.8" y="30.1">PT1</text>
<text x="130.8" y="35.2">PT2</text>
<text x="135.4" y="30.1">in</text>
<text x="135.4" y="35.2">in</text>
<text x="40.6" y="37.8">Pin_04</text>
<text x="40.6" y="40.3">Pin_09</text>
<text x="52.1" y="40.3">PT4</text>
<text x="52.1" y="37.8">PT4</text>
<text x="56.7" y="40.3">out</text>
<text x="56.7" y="37.8">in</text>
<text x="77.5" y="40.3">PT3</text>
<text x="77.5" y="37.8">PT3</text>
<text x="82.1" y="40.3">out</text>
<text x="82.1" y="37.8">in</text>
<text x="40.6" y="42.8">Pin_05</text>
<text x="77.5" y="45.4">PT4</text>
<text x="77.5" y="42.8">PT4</text>
<text x="82.1" y="45.4">out</text>
<text x="82.1" y="42.8">in</text>
<text x="129.6" y="51.7">Relay_1</text>
<text x="18.8" y="65.7">Pin_02</text>
<text x="18.8" y="63.2">Pin_01</text>
<text x="43.2" y="65.7">Pin_07</text>
<text x="43.2" y="63.2">Pin_06</text>
<text x="18.8" y="68.2">Pin_03</text>
<text x="18.8" y="70.8">Pin_04</text>
<text x="43.2" y="68.2">Pin_08</text>
<text x="43.2" y="70.8">Pin_09</text>
<text x="129.5" y="67">PT3</text>
<text x="134.1" y="67">out</text>
<text x="18.8" y="73.3">Pin_05</text>
<text x="129.5" y="72">PT4</text>
<text x="130.8" y="77.1">PT3</text>
<text x="134.1" y="72">out</text>
<text x="135.4" y="77.1">in</text>
<text x="162.7" y="73.3">Relay_3</text>
<text x="224.8" y="73.3">Relay_4</text>
<text x="262.9" y="73.3">Relay_5</text>
<text x="130.8" y="82.2">PT4</text>
<text x="135.4" y="82.2">in</text>
<text x="14.7" y="94.9">Relay_1_en</text>
<text x="43.2" y="94.9">Relay_5_en</text>
<text x="76.2" y="94.9">Relay_1_en</text>
<text x="14.7" y="97.4">Relay_2_en</text>
<text x="14.7" y="100">Relay_3_en</text>
<text x="43.2" y="100">Relay_7_en</text>
<text x="43.2" y="97.4">Relay_6_en</text>
<text x="76.2" y="100">Relay_3_en</text>
<text x="76.2" y="97.4">Relay_2_en</text>
<text x="129.6" y="98.7">Relay_2</text>
<text x="14.7" y="102.5">Relay_4_en</text>
<text x="43.2" y="102.5">Relay_8_en</text>
<text x="76.2" y="105.1">Relay_5_en</text>
<text x="76.2" y="102.5">Relay_4_en</text>
<text x="76.2" y="107.6">Relay_6_en</text>
<text x="76.2" y="112.7">Relay_8_en</text>
<text x="76.2" y="110.1">Relay_7_en</text>
<text x="126.4" y="114">Relay_1_en</text>
<text x="161.3" y="108.9">Relay_1</text>
<text x="181" y="114">Relay_2_en</text>
<text x="215.9" y="108.9">Relay_2</text>
<text x="235.7" y="114">Relay_3_en</text>
<text x="270.5" y="108.9">Relay_3</text>
<text x="161.3" y="139.4">Relay_4</text>
<text x="215.9" y="139.4">Relay_5</text>
<text x="126.4" y="144.4">Relay_4_en</text>
<text x="181" y="144.4">Relay_5_en</text>
</g>
<g font-size="1.8" fill="#a1a1a1">
<text x="230.5" y="23.7">R20</text>
<text x="268.6" y="21.2">R19</text>
<text x="268.6" y="58">R21</text>
</g>
<text font-size="1.8" fill="#0000c2" x="16.5" y="194.1">https://chargepoint.atlassian.net/wiki/spaces/EN/pages/5094740380/Pygmy+Octopus</text>
</svg>
